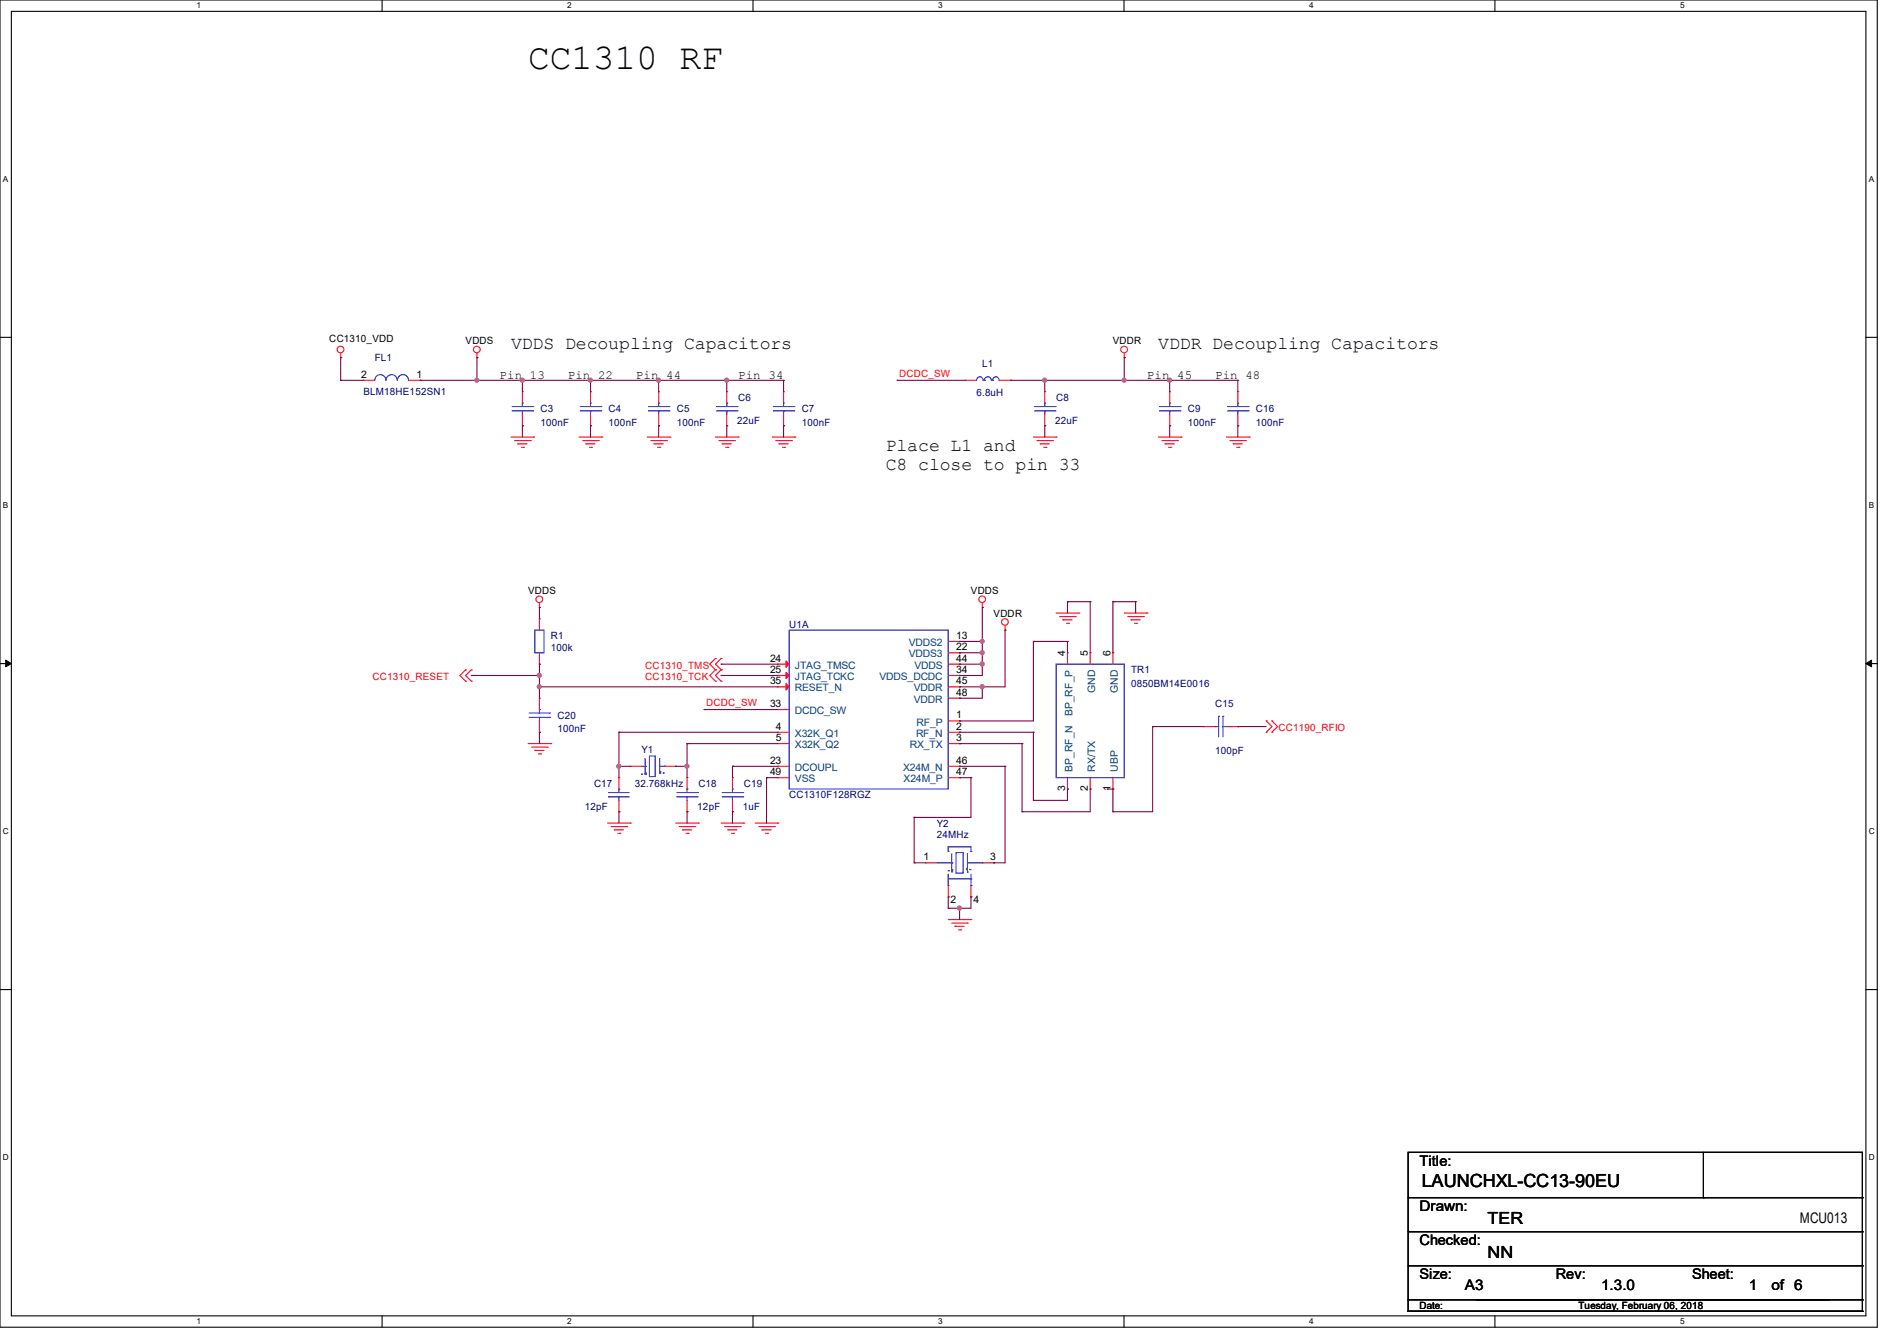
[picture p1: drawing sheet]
<svg xmlns="http://www.w3.org/2000/svg" width="297mm" height="210mm" viewBox="0 0 297 210" stroke-linecap="round" stroke-linejoin="round" font-family="sans-serif">
<path d="M0 0h293.9v207.9h-293.9zM1.8 1.8h290.3v204.3h-290.3z" fill="none" stroke="#000" stroke-width=".17"/>
<g fill="#fff">
<path d="M30.8 .2h.7v1.4h-.7z"/>
<path d="M30.8 206.2h.7v1.4h-.7z"/>
</g>
<path d="M59.8 0v1.8M59.8 206.1v1.8" fill="none" stroke="#000" stroke-width=".17"/>
<g fill="#fff">
<path d="M88.8 .2h.7v1.4h-.7z"/>
<path d="M88.8 206.2h.7v1.4h-.7z"/>
</g>
<path d="M117.9 0v1.8M117.9 206.1v1.8" fill="none" stroke="#000" stroke-width=".17"/>
<g fill="#fff">
<path d="M146.9 .2h.7v1.4h-.7z"/>
<path d="M146.9 206.2h.7v1.4h-.7z"/>
</g>
<path d="M176 0v1.8M176 206.1v1.8" fill="none" stroke="#000" stroke-width=".17"/>
<g fill="#fff">
<path d="M205 .2h.7v1.4h-.7z"/>
<path d="M205 206.2h.7v1.4h-.7z"/>
</g>
<path d="M234.1 0v1.8M234.1 206.1v1.8" fill="none" stroke="#000" stroke-width=".17"/>
<g fill="#fff">
<path d="M263.1 .2h.6v1.4h-.6z"/>
<path d="M263.1 206.2h.6v1.4h-.6z"/>
<path d="M.5 27.3h.8v1.4h-.8z"/>
<path d="M292.6 27.3h.8v1.4h-.8z"/>
<path d="M.5 78.4h.8v1.4h-.8z"/>
<path d="M292.6 78.4h.8v1.4h-.8z"/>
</g>
<path d="M0 52.8h1.8M292.1 52.8h1.8" fill="none" stroke="#000" stroke-width=".17"/>
<g fill="#fff">
<path d="M.5 129.5h.9v1.4h-.9z"/>
<path d="M292.6 129.5h.9v1.4h-.9z"/>
</g>
<path d="M0 103.9h1.8M292.1 103.9h1.8" fill="none" stroke="#000" stroke-width=".17"/>
<path d="M.9 103.4l.9 .5-.9 .5zM292.1 103.9l.9-.5v1z" fill="#000" stroke="#000" stroke-width=".16"/>
<g fill="#fff">
<path d="M.5 180.5h.9v1.4h-.9z"/>
<path d="M292.6 180.5h.9v1.4h-.9z"/>
</g>
<g fill="none" stroke="#000" stroke-width=".17">
<path d="M0 155h1.8M292.1 155h1.8M220.5 180.5h71.1v23.1h-71.1zM220.5 187.6h71.1M220.5 192.9h71.1M220.5 198.2h71.1M266.7 187.6h.1M266.7 180.5v7.1M291.6 187.6h.1M291.6 192.9h.1M291.6 198.2h.1M220.5 205.4h.1"/>
<path d="M220.5 203.6v1.8M220.5 205.4h71.1M231.1 203.6h55.2M286.3 203.6h.1M291.6 205.4h.1M291.6 203.6h.1M291.6 203.6v1.8"/>
</g>
<g fill="none" stroke="#f00" stroke-width=".17">
<path d="M53.3 56h.1M53.3 55.3v.7M56.9 59.6h.1M56.9 59.6h1.8M64 59.6h1.8M65.8 59.6h.1M74.7 56h.1M74.7 55.3v.7M151.1 59.6h.1M151.1 59.6h1.8M156.5 59.6h1.7M158.2 59.6h.1"/>
<path d="M176 56h.1M176 55.3v.7M80 68.5h3.6M80.6 69h2.4M81.1 69.5h.1M81.1 69.5h1.4M81.6 70.1h.4M81.8 61.3h.1M81.8 66.7h.1M81.8 61.3v1.8M81.8 64.9v1.8M82 70.1h.1"/>
<path d="M83 69h.1M83.6 68.5h.1M90.7 68.5h3.5M91.2 69h2.5M91.7 69.5h.1M91.7 69.5h1.5M92.3 70.1h.3M92.5 61.3h.1M92.5 66.7h.1M92.5 61.3v1.8M92.5 64.9v1.8M92.6 70.1h.1"/>
<path d="M93.7 69h.1M94.2 68.5h.1M101.3 68.5h3.6M101.9 69h2.5M102.4 69.5h.1M102.4 69.5h1.4M103 70.1h.3M103.1 61.3h.1M103.1 66.7h.1M103.1 61.3v1.8M103.1 64.9v1.8M103.3 70.1h.1"/>
<path d="M104.4 69h.1M104.9 68.5h.1M112 68.5h3.6M112.6 69h2.4M113.1 69.5h.1M113.1 69.5h1.4M113.6 70.1h.4M113.8 61.3h.1M113.8 66.7h.1M113.8 61.3v1.8M113.8 64.9v1.8M114 70.1h.1"/>
<path d="M115 69h.1M115.6 68.5h.1M120.9 68.5h3.6M121.5 69h2.4M122 69.5h.1M122 69.5h1.4M122.5 70.1h.4M122.7 61.3h.1M122.7 66.7h.1M122.7 61.3v1.8M122.7 64.9v1.8M122.9 70.1h.1"/>
<path d="M123.9 69h.1M124.5 68.5h.1M161.8 68.5h3.6M162.3 69h2.5M162.9 69.5h.1M162.9 69.5h1.4M163.4 70.1h.3M163.6 61.3h.1M163.6 66.7h.1M163.6 61.3v1.8M163.6 64.9v1.8M163.7 70.1h.1"/>
<path d="M164.8 69h.1M165.4 68.5h.1M181.4 68.5h3.5M181.9 69h2.5M182.4 69.5h.1M182.4 69.5h1.5M183 70.1h.3M183.1 61.3h.1M183.1 66.7h.1M183.1 61.3v1.8M183.1 64.9v1.8M183.3 70.1h.1"/>
<path d="M184.4 69h.1M184.9 68.5h.1M192 68.5h3.6M192.6 69h2.4M193.1 69.5h.1M193.1 69.5h1.4M193.6 70.1h.4M193.8 61.3h.1M193.8 66.7h.1M193.8 61.3v1.8M193.8 64.9v1.8M194 70.1h.1"/>
<path d="M195 69h.1M195.6 68.5h.1M84.5 95.1h.1M84.5 96.9h.1M84.5 94.4v.7M84.5 96.9v1.8M153.8 95.1h.1M153.8 94.4v.7M157.4 98.7h.1M157.4 98v.7M165.4 96h3.5M165.9 96.6h2.5"/>
<path d="M166.4 97.1h.1M166.4 97.1h1.5M167 97.6h.3M167.3 97.6h.1M168.4 96.6h.1M168.9 96h.1M176 96h3.6M176.6 96.6h2.4M177.1 97.1h.1M177.1 97.1h1.4M177.6 97.6h.4M178 97.6h.1"/>
<path d="M179 96.6h.1M179.6 96h.1M72.9 104.9h.1M72.9 106.7h.1M72.9 104.9l-.9 .9 .9 .9M73.8 104.9h.1M73.8 106.7h.1M73.8 104.9l-.9 .9 .9 .9M82.7 116.5h3.5M83.2 117h2.5M83.7 117.5h.1M83.7 117.5h1.5"/>
<path d="M84.3 118.1h.3M84.5 109.3h.1M84.5 114.7h.1M84.5 104h.1M84.5 102.2v1.8M84.5 109.3v1.8M84.5 112.9v1.8M84.6 118.1h.1M85.7 117h.1M86.2 116.5h.1M112 104.9h.1M112 106.7h.1"/>
<path d="M112 103.1h.1M112 104.9l-.9 .9 .9 .9M112 103.1l-.9 .9 .9 .9M112.9 104.9h.1M112.9 106.7h.1M112.9 103.1h.1M112.9 104.9l-.9 .9 .9 .9M112.9 103.1l-.9 .9 .9 .9M121.8 104h.1M121.8 105.8h.1M121.8 107.6h.1M121.8 111.1h.1"/>
<path d="M121.8 114.7h.1M121.8 116.5h.1M121.8 116.5h1.8M121.8 104h1.8M121.8 105.8h1.8M121.8 107.6h1.8M121.8 111.1h1.8M121.8 114.7h1.8M148.5 116.5h1.7M148.5 104h1.7M148.5 105.8h1.7M148.5 107.6h1.7"/>
<path d="M148.5 100.5h1.7M148.5 102.2h1.7M148.5 109.3h1.7M148.5 112.9h1.7M148.5 114.7h1.7M150.2 116.5h.1M150.2 100.5h.1M150.2 102.2h.1M150.2 104h.1M150.2 105.8h.1M150.2 107.6h.1M150.2 109.3h.1"/>
<path d="M150.2 112.9h.1M150.2 114.7h.1M167.1 102.2h.1M167.1 102.2v1.8M170.7 102.2h.1M170.7 102.2v1.8M174.2 102.2h.1M174.2 102.2v1.8M188.5 113.8h.1M188.5 113.8h1.7M192 113.8h1.8M193.8 113.8h.1"/>
<path d="M198.2 112.9h.1M198.2 114.7h.1M198.2 112.9l.9 .9-.9 .9M199.1 112.9h.1M199.1 114.7h.1M199.1 112.9l.9 .9-.9 .9M95.1 128.9h3.6M95.7 129.5h2.4M96.2 130h.1M96.2 130h1.4M96.7 130.5h.4M96.9 121.8h.1"/>
<path d="M96.9 127.1h.1M96.9 121.8v1.8M96.9 125.3v1.8M97.1 130.5h.1M98.1 129.5h.1M98.7 128.9h.1M98.7 120h.1M98.7 120h1.8M104 120h1.8M105.8 120h.1M105.8 128.9h3.5M106.3 129.5h2.5"/>
<path d="M106.8 130h.1M106.8 130h1.5M107.4 130.5h.3M107.6 121.8h.1M107.6 127.1h.1M107.6 121.8v1.8M107.6 125.3v1.8M107.7 130.5h.1M108.8 129.5h.1M109.3 128.9h.1M112.9 128.9h3.6M113.5 129.5h2.4"/>
<path d="M114 130h.1M114 130h1.4M114.5 130.5h.4M114.7 121.8h.1M114.7 127.1h.1M114.7 121.8v1.8M114.7 125.3v1.8M114.9 130.5h.1M115.9 129.5h.1M116.5 128.9h.1M118.2 128.9h3.6M118.8 129.5h2.4"/>
<path d="M119.3 130h.1M119.3 130h1.4M119.8 130.5h.4M120.2 130.5h.1M121.2 129.5h.1M121.8 128.9h.1M121.8 120h.1M121.8 121.8h.1M121.8 120h1.8M121.8 121.8h1.8M144.9 135.1h.1M144.9 135.1h1.8"/>
<path d="M148.5 120h1.7M148.5 121.8h1.7M148.5 138.7v1.8M150.2 120h.1M150.2 121.8h.1M152 138.7v1.8M153.8 135.1h1.8M155.6 135.1h.1M167.1 123.6h.1M167.1 121.8v1.8M170.7 123.6h.1M170.7 121.8v1.8"/>
<path d="M174.2 123.6h.1M174.2 121.8v1.8M148.5 140.5h.1M148.5 144h3.5M149 144.6h2.5M149.5 145.1h.1M149.5 145.1h1.5M150.1 145.6h.3M150.4 145.6h.1M151.5 144.6h.1M152 144h.1M152 140.5h.1"/>
<circle cx="53.3" cy="54.7" r=".52"/>
<circle cx="74.7" cy="54.7" r=".52"/>
<circle cx="176" cy="54.7" r=".52"/>
<circle cx="84.4" cy="93.9" r=".52"/>
<circle cx="153.8" cy="93.9" r=".52"/>
<circle cx="157.3" cy="97.4" r=".52"/>
</g>
<g fill="none" stroke="#00f" stroke-width=".17">
<path d="M60.4 59.6a.87 .87 0 0 0-.9-.9 .87 .87 0 0 0-.8 .9M62.2 59.6a.87 .87 0 0 0-.9-.9 .87 .87 0 0 0-.8 .9M64 59.6a.87 .87 0 0 0-.9-.9 .87 .87 0 0 0-.9 .9M153.9 59.6a.51 .51 0 0 0-.5-.6 .51 .51 0 0 0-.5 .6M154 59.6h.1M154.1 59.6h.1M155.2 59.6a.53 .53 0 0 0-.5-.6 .53 .53 0 0 0-.6 .6M155.2 59.6h.2M155.4 59.6h.1M156.4 59.6a.51 .51 0 0 0-.5-.6 .51 .51 0 0 0-.5 .6M80.2 64.3h3.2M80.2 63.7h3.2"/>
<path d="M81.8 64.3h.1M81.8 63.1h.1M81.8 63.1v.6M81.8 64.3v.6M83.4 64.3h.1M83.4 63.7h.1M90.8 64.3h3.3M90.8 63.7h3.3M92.5 64.3h.1M92.5 63.1h.1M92.5 63.1v.6M92.5 64.3v.6"/>
<path d="M94.1 64.3h.1M94.1 63.7h.1M101.5 64.3h3.2M101.5 63.7h3.2M103.1 64.3h.1M103.1 63.1h.1M103.1 63.1v.6M103.1 64.3v.6M104.7 64.3h.1M104.7 63.7h.1M112.2 64.3h3.2M112.2 63.7h3.2"/>
<path d="M113.8 64.3h.1M113.8 63.1h.1M113.8 63.1v.6M113.8 64.3v.6M115.4 64.3h.1M115.4 63.7h.1M121.1 64.3h3.2M121.1 63.7h3.2M122.7 64.3h.1M122.7 63.1h.1M122.7 63.1v.6M122.7 64.3v.6"/>
<path d="M124.3 64.3h.1M124.3 63.7h.1M162 64.3h3.2M162 63.7h3.2M163.6 64.3h.1M163.6 63.1h.1M163.6 63.1v.6M163.6 64.3v.6M165.2 64.3h.1M165.2 63.7h.1M181.5 64.3h3.2M181.5 63.7h3.2"/>
<path d="M183.1 64.3h.1M183.1 63.1h.1M183.1 63.1v.6M183.1 64.3v.6M184.7 64.3h.1M184.7 63.7h.1M192.2 64.3h3.2M192.2 63.7h3.2M193.8 64.3h.1M193.8 63.1h.1M193.8 63.1v.6M193.8 64.3v.6"/>
<path d="M195.4 64.3h.1M195.4 63.7h.1M83.7 98.7h1.5v3.5h-1.5zM123.6 98.7h24.9v24.9h-24.9zM82.8 112.4h3.3M82.8 111.7h3.3M84.5 112.4h.1M84.5 111.1h.1M84.5 111.1v.6M84.5 112.4v.5M86.1 112.4h.1M86.1 111.7h.1"/>
<path d="M101 118.8v2.4M101.7 118.4h.9v3.2h-.9zM103.3 118.8v2.3M165.4 104h10.6v17.8h-10.6zM190.2 113.8h.1M190.2 113.8h.6M190.8 112.2h.1M190.8 112.2v3.2M191.5 112.2h.1M191.5 113.8h.1M191.5 112.2v3.2M191.5 113.8h.5"/>
<path d="M95.3 124.8h.1M95.3 124.1h.1M95.3 124.8h3.2M95.3 124.1h3.2M96.9 124.8h.1M96.9 123.6h.1M96.9 123.6v.5M96.9 124.8v.5M100.5 121.2h.1M100.5 120h.5M101 120h.1M101 121.1h.1"/>
<path d="M101 121.2h.1M103.3 121.1h.1M103.3 120.9h.1M103.3 120h.7M103.8 121.1h.1M104 120h.1M106 124.8h3.2M106 124.1h3.2M107.6 124.8h.1M107.6 123.6h.1M107.6 123.6v.5M107.6 124.8v.5"/>
<path d="M109.2 124.8h.1M109.2 124.1h.1M113.1 124.8h3.2M113.1 124.1h3.2M114.7 124.8h.1M114.7 123.6h.1M114.7 123.6v.5M114.7 124.8v.5M116.3 124.8h.1M116.3 124.1h.1M146.7 135.1h2.3M148.5 132.6h.1"/>
<path d="M148.5 133.3h.1M148.5 138.7h.1M148.5 136.4h.1M148.5 137.6h.1M148.5 137.6h3.5M148.5 132.6h3.5v.7M148.5 132.6v.7M148.5 136.9v1.8M149 135.1h.1M149 136.4h.1M149 136.2h.1M149 136.6h.1"/>
<path d="M149 133.7v2.9M149.7 133.5h1.1v3.2h-1.1zM151.3 136.2h.1M151.3 136h.1M151.5 136.6h.1M151.5 135.1h2.3M151.5 133.7v2.9M151.8 136.2h.1M152 137.6h.1M152 133.3h.1M152 138.7h.1M152 136.9v1.8"/>
<path d="M153.8 135.1h.1"/>
</g>
<g fill="#f00" stroke="#f00" stroke-width=".17">
<path d="M123.1 103.5l.5 .5-.5 .5z"/>
<path d="M123.1 105.3l.5 .5-.5 .5z"/>
<path d="M123.1 107.1l.5 .5-.5 .5z"/>
</g>
<g fill="none" stroke="#800040" stroke-width=".17">
<path d="M53.3 59.6h.1M53.3 56h.1M53.3 59.6h3.6M53.3 56v3.6M65.8 59.6h.1M65.8 59.6h56.9M74.7 56h.1M74.7 59.6h.1M74.7 56v3.6M81.8 59.6h.1M81.8 59.6v1.7M92.5 59.6h.1"/>
<path d="M92.5 59.6v1.7M103.1 59.6h.1M103.1 59.6v1.7M113.8 59.6h.1M113.8 59.6v1.7M122.7 59.6h.1M122.7 59.6v1.7M140.5 59.6h.1M140.5 59.6h10.6M158.2 59.6h.1M158.2 59.6h35.6M163.6 59.6h.1"/>
<path d="M163.6 59.6v1.7M176 59.6h.1M176 56h.1M176 56v3.6M183.1 59.6h.1M183.1 59.6v1.7M193.8 59.6h.1M193.8 59.6v1.7M81.8 66.7h.1M81.8 66.7v1.8M92.5 66.7h.1M92.5 66.7v1.8"/>
<path d="M103.1 66.7h.1M103.1 66.7v1.8M113.8 66.7h.1M113.8 66.7v1.8M122.7 66.7h.1M122.7 66.7v1.8M163.6 66.7h.1M163.6 66.7v1.8M183.1 66.7h.1M183.1 66.7v1.8M193.8 66.7h.1M193.8 66.7v1.8"/>
<path d="M84.5 95.1h.1M84.5 95.1v1.8M153.8 95.1h.1M153.8 95.1v10.7h-3.6M157.4 98.7h.1M157.4 98.7v8.9h-7.2M167.1 94.2h.1M167.1 94.2v1.8M167.1 94.2h3.6M170.7 94.2h.1M170.7 94.2v8M174.2 94.2h.1"/>
<path d="M174.2 94.2v8M174.2 94.2h3.6M177.8 94.2h.1M177.8 94.2v1.8M73.8 105.8h.1M73.8 105.8h10.7M84.5 104h.1M84.5 114.7h.1M84.5 107.6h.1M84.5 105.8h.1M84.5 104v5.3M84.5 114.7v1.8"/>
<path d="M84.5 107.6h37.3M96.9 114.7h.1M96.9 114.7v7.1M96.9 114.7h24.9M107.6 116.5h.1M107.6 116.5h14.2M107.6 116.5v5.3M110.2 111.1h.1M110.2 111.1h11.6M112.9 104h.1M112.9 105.8h.1M112.9 104h8.9"/>
<path d="M112.9 105.8h8.9M150.2 105.8h.1M150.2 100.5h.1M150.2 102.2h.1M150.2 104h.1M150.2 107.6h.1M150.2 109.3h.1M150.2 112.9h.1M150.2 114.7h.1M150.2 116.5h.1M150.2 104h3.6M150.2 114.7h11.6"/>
<path d="M150.2 116.5h9.8M150.2 100.5h3.6M150.2 102.2h3.6M153.8 100.5h.1M153.8 102.2h.1M153.8 104h.1M153.8 107.6h.1M153.8 107.6v1.7h-3.6M160 116.5h.1M160 116.5v10.6M161.8 100.5h.1M161.8 114.7h.1"/>
<path d="M161.8 100.5h5.3M161.8 100.5v12.4h-11.6M161.8 114.7v10.6M167.1 100.5h.1M167.1 100.5v1.7M180.5 113.8h.1M180.5 113.8h8M180.5 113.8v13.3h-6.3M193.8 113.8h.1M193.8 113.8h4.4M96.9 120h.1M96.9 127.1h.1"/>
<path d="M96.9 120h1.8M96.9 127.1v1.8M105.8 120h.1M105.8 120h1.8M107.6 120h.1M107.6 127.1h.1M107.6 127.1v1.8M114.7 127.1h.1M114.7 120h.1M114.7 120h7.1M114.7 120v1.8M114.7 127.1v1.8"/>
<path d="M120 121.8h.1M120 121.8v7.1M120 121.8h1.8M143.1 128h.1M143.1 135.1h.1M143.1 135.1h1.8M143.1 128v7.1M150.2 121.8h.1M150.2 120h.1M150.2 120h7.2M150.2 121.8h1.8M152 121.8h.1"/>
<path d="M152 121.8v6.2h-8.9M155.6 135.1h.1M157.4 120h.1M157.4 120v15.1h-1.8M160 127.1h.1M161.8 125.3h.1M167.1 123.6h.1M167.1 123.6v1.7h-5.3M170.7 123.6h.1M170.7 123.6v3.5h-10.7M173.4 123.6h.1M173.4 123.6h.8"/>
<path d="M174.2 123.6h.1M174.2 127.1h.1M174.2 123.6v3.5M148.5 140.5h.1M148.5 142.2h.1M148.5 140.5v1.7M150.2 142.2h.1M150.2 142.2v1.8M152 140.5h.1M152 140.5v1.7h-3.5"/>
</g>
<g fill="#f0f" stroke="#f0f" stroke-width=".17">
<circle cx="183.1" cy="59.5" r=".32"/>
<circle cx="96.9" cy="120" r=".32"/>
<circle cx="107.5" cy="120" r=".32"/>
<circle cx="84.4" cy="105.8" r=".32"/>
<circle cx="84.4" cy="107.5" r=".32"/>
<circle cx="153.8" cy="100.4" r=".32"/>
<circle cx="153.8" cy="102.2" r=".32"/>
<circle cx="153.8" cy="104" r=".32"/>
<circle cx="153.8" cy="107.5" r=".32"/>
<circle cx="113.8" cy="59.5" r=".32"/>
<circle cx="103.1" cy="59.5" r=".32"/>
<circle cx="92.4" cy="59.5" r=".32"/>
<circle cx="81.8" cy="59.5" r=".32"/>
<circle cx="74.7" cy="59.5" r=".32"/>
<circle cx="176" cy="59.5" r=".32"/>
<circle cx="163.6" cy="59.5" r=".32"/>
<circle cx="150.2" cy="142.2" r=".32"/>
</g>
<text font-size="5.7" x="82.7" y="10.8">CC1310 RF</text>
<g font-size="2.8">
<text x="80" y="54.7">VDDS Decoupling Capacitors</text>
<text x="181.4" y="54.7">VDDR Decoupling Capacitors</text>
<text x="138.7" y="70.7">Place L1 and</text>
<text x="138.7" y="73.5">C8 close to pin 33</text>
<text x="222.6" y="185.8">LAUNCHXL-CC13-90EU</text>
</g>
<g font-size="2.6">
<text x="232.9" y="191.7">TER</text>
<text x="232.9" y="197.1">NN</text>
</g>
<g font-size="2.3">
<text x="222.2" y="182.5">Title:</text>
<text x="222.3" y="189.7">Drawn:</text>
<text x="281.8" y="191.6">MCU013</text>
<text x="222.2" y="195">Checked:</text>
<text x="222.2" y="200.3">Size:</text>
<text x="229.4" y="202.1">A3</text>
<text x="243.6" y="200.3">Rev:</text>
<text x="250.7" y="202.1">1.3.0</text>
<text x="264.9" y="200.3">Sheet:</text>
<text x="273.8" y="202.1">1</text>
<text x="277.4" y="202.1">of 6</text>
</g>
<g font-size="1.9">
<text x="78.2" y="59.3">Pin 13</text>
<text x="88.9" y="59.3">Pin 22</text>
<text x="99.6" y="59.3">Pin 44</text>
<text x="115.6" y="59.3">Pin 34</text>
<text x="179.6" y="59.3">Pin 45</text>
<text x="190.2" y="59.3">Pin 48</text>
</g>
<g font-size="1.6">
<text x="51.6" y="53.5">CC1310_VDD</text>
<text x="72.9" y="53.9">VDDS</text>
<text x="174.2" y="53.9">VDDR</text>
<text x="56.6" y="59.2">2</text>
<text x="65.2" y="59.2">1</text>
<text x="82.7" y="93">VDDS</text>
<text x="152" y="93">VDDS</text>
<text x="149.7" y="100.1">13</text>
<text x="149.7" y="101.9">22</text>
<text x="155.6" y="96.6">VDDR</text>
<text x="120.6" y="103.6">24</text>
<text x="120.6" y="105.4">25</text>
<text x="120.6" y="107.2">35</text>
<text x="149.7" y="103.6">44</text>
<text x="149.7" y="105.4">34</text>
<text x="149.7" y="107.2">45</text>
<text x="166.8" y="102.8" transform="rotate(-90 166.8 102.8)">4</text>
<text x="170.3" y="102.8" transform="rotate(-90 170.3 102.8)">5</text>
<text x="173.9" y="102.8" transform="rotate(-90 173.9 102.8)">6</text>
<text x="120.6" y="110.7">33</text>
<text x="149.7" y="109">48</text>
<text x="149.7" y="112.5">1</text>
<text x="120.6" y="119.6">23</text>
<text x="121.5" y="114.3">4</text>
<text x="121.5" y="116.1">5</text>
<text x="149.7" y="116.1">3</text>
<text x="149.7" y="114.3">2</text>
<text x="149.7" y="119.6">46</text>
<text x="120.6" y="121.4">49</text>
<text x="149.7" y="121.4">47</text>
<text x="166.8" y="123.9" transform="rotate(-90 166.8 123.9)">3</text>
<text x="170.3" y="123.9" transform="rotate(-90 170.3 123.9)">2</text>
<text x="173.9" y="123.9" transform="rotate(-90 173.9 123.9)">1</text>
<text x="144.6" y="134.7">1</text>
<text x="155" y="134.7">3</text>
<text x="148.8" y="141.4">2</text>
<text x="152.4" y="141.4">4</text>
<text x="222.2" y="205">Date:</text>
<text x="247.1" y="205">Tuesday, February 06, 2018</text>
</g>
<g font-size="1.6" fill="#000080">
<text x="58.7" y="56.6">FL1</text>
<text x="153.8" y="57.4">L1</text>
<text x="56.9" y="61.9">BLM18HE152SN1</text>
<text x="84.6" y="64.6">C3</text>
<text x="95.3" y="64.6">C4</text>
<text x="106" y="64.6">C5</text>
<text x="115.6" y="62.8">C6</text>
<text x="125.5" y="64.6">C7</text>
<text x="152.9" y="62.1">6.8uH</text>
<text x="165.4" y="62.8">C8</text>
<text x="186" y="64.6">C9</text>
<text x="196.6" y="64.6">C16</text>
<text x="84.6" y="66.7">100nF</text>
<text x="95.3" y="66.7">100nF</text>
<text x="106" y="66.7">100nF</text>
<text x="115.4" y="66.3">22uF</text>
<text x="125.5" y="66.7">100nF</text>
<text x="165.2" y="66.3">22uF</text>
<text x="186" y="66.7">100nF</text>
<text x="196.6" y="66.7">100nF</text>
<text x="86.2" y="100.1">R1</text>
<text x="86.2" y="101.9">100k</text>
<text x="123.6" y="98.3">U1A</text>
<text x="177.1" y="105.4">TR1</text>
<text x="177.1" y="107.6">0850BM14E0016</text>
<text x="87.3" y="112.6">C20</text>
<text x="190.2" y="110.8">C15</text>
<text x="87.3" y="114.7">100nF</text>
<text x="100.5" y="117.9">Y1</text>
<text x="190.2" y="118.1">100pF</text>
<text x="93" y="123.2">C17</text>
<text x="99.4" y="123.2">32.768kHz</text>
<text x="109.3" y="123.2">C18</text>
<text x="116.5" y="123.2">C19</text>
<text x="123.6" y="125">CC1310F128RGZ</text>
<text x="91.6" y="126.8">12pF</text>
<text x="109.2" y="126.8">12pF</text>
<text x="116.3" y="126.8">1uF</text>
<text x="146.7" y="129.5">Y2</text>
<text x="146.7" y="131.2">24MHz</text>
</g>
<g font-size="1.6" fill="#f00">
<text x="140.8" y="59">DCDC_SW</text>
<text x="58.3" y="106.5">CC1310_RESET</text>
<text x="101" y="106.5">CC1310_TCK</text>
<text x="101" y="104.7">CC1310_TMS</text>
<text x="110.6" y="110.6">DCDC_SW</text>
<text x="200.2" y="114.5">CC1190_RFIO</text>
</g>
<g font-size="1.6" fill="#004080">
<text x="142.3" y="101.2">VDDS2</text>
<text x="124.5" y="104.7">JTAG_TMSC</text>
<text x="124.5" y="106.5">JTAG_TCKC</text>
<text x="137.7" y="106.5">VDDS_DCDC</text>
<text x="142.3" y="103">VDDS3</text>
<text x="143.2" y="104.7">VDDS</text>
<text x="124.5" y="108.3">RESET_N</text>
<text x="124.5" y="111.8">DCDC_SW</text>
<text x="143.1" y="108.3">VDDR</text>
<text x="143.1" y="110.1">VDDR</text>
<text x="143.5" y="113.6">RF_P</text>
<text x="167.9" y="112.2" transform="rotate(-90 167.9 112.2)">BP_RF_P</text>
<text x="171.5" y="108.5" transform="rotate(-90 171.5 108.5)">GND</text>
<text x="175" y="108.5" transform="rotate(-90 175 108.5)">GND</text>
<text x="124.5" y="115.4">X32K_Q1</text>
<text x="124.5" y="117.2">X32K_Q2</text>
<text x="142.4" y="117.2">RX_TX</text>
<text x="143.4" y="115.4">RF_N</text>
<text x="124.5" y="120.7">DCOUPL</text>
<text x="124.5" y="122.5">VSS</text>
<text x="141.4" y="120.7">X24M_N</text>
<text x="141.5" y="122.5">X24M_P</text>
<text x="167.9" y="120.9" transform="rotate(-90 167.9 120.9)">BP_RF_N</text>
<text x="171.5" y="120.9" transform="rotate(-90 171.5 120.9)">RX/TX</text>
<text x="175" y="120.9" transform="rotate(-90 175 120.9)">UBP</text>
</g>
<g font-size="1.3">
<text x="30.8" y="1.3">1</text>
<text x="88.8" y="1.3">2</text>
<text x="146.9" y="1.3">3</text>
<text x="205" y="1.3">4</text>
<text x="263.1" y="1.3">5</text>
<text x=".5" y="28.4">A</text>
<text x="292.6" y="28.4">A</text>
<text x=".5" y="79.5">B</text>
<text x="292.6" y="79.5">B</text>
<text x=".5" y="130.6">C</text>
<text x="292.6" y="130.6">C</text>
<text x=".5" y="181.7">D</text>
<text x="292.6" y="181.7">D</text>
<text x="30.8" y="207.4">1</text>
<text x="88.8" y="207.4">2</text>
<text x="146.9" y="207.4">3</text>
<text x="205" y="207.4">4</text>
<text x="263.1" y="207.4">5</text>
</g>
</svg>
